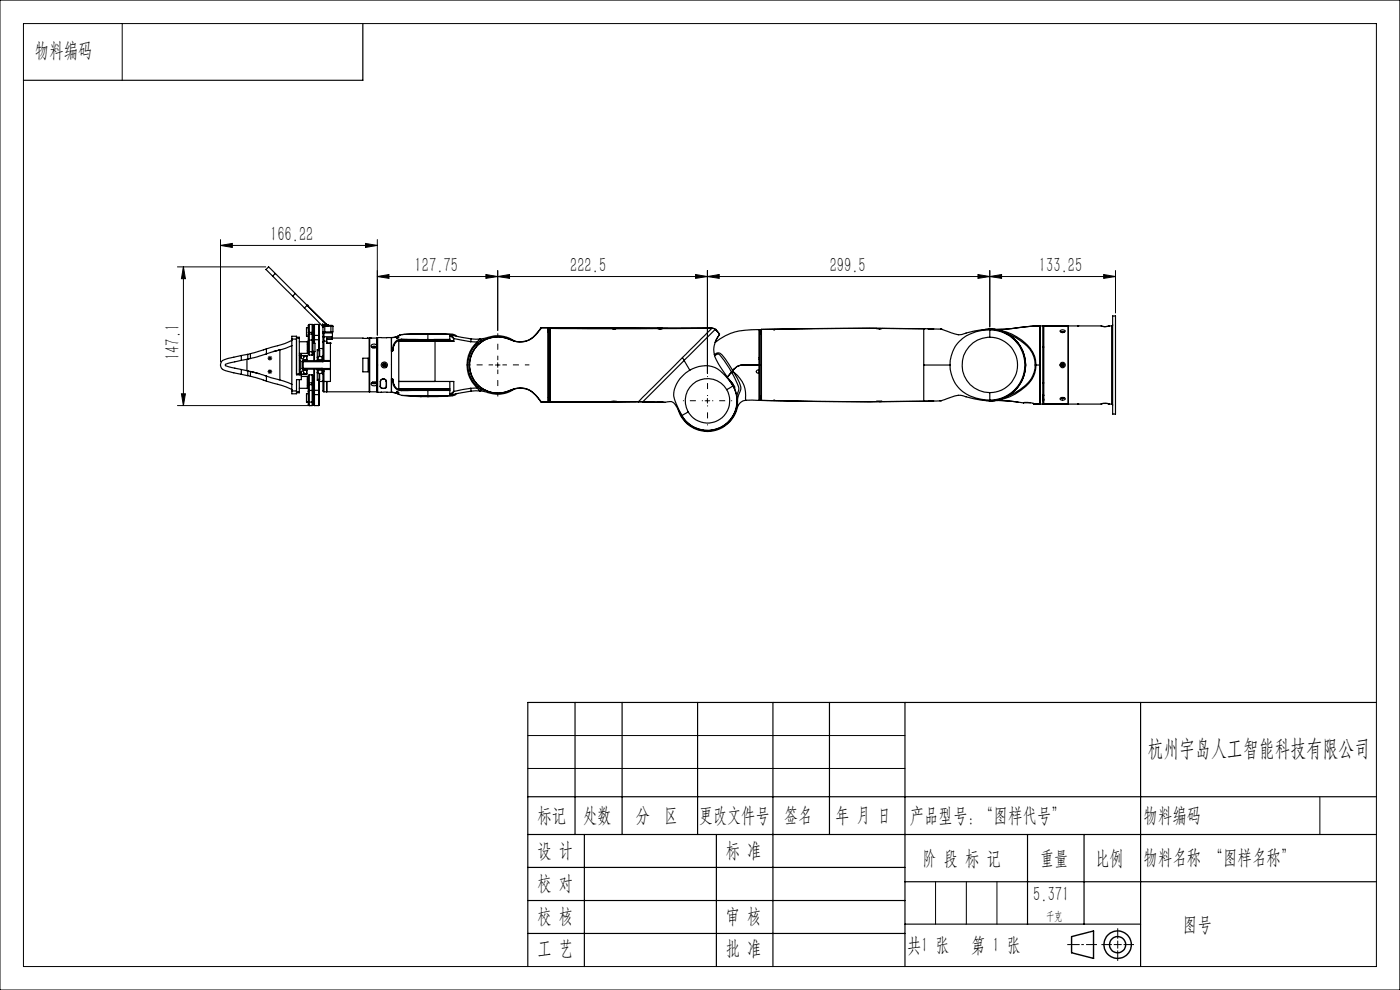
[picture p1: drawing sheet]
<svg xmlns="http://www.w3.org/2000/svg" width="297mm" height="210mm" viewBox="0 0 297 210" stroke-linecap="round" stroke-linejoin="round" font-family="sans-serif">
<g fill="none" stroke="#000" stroke-width=".25">
<path d="M77 5v12h-72M57.9 58.6l4.2 4.2M58.4 58l-.5 .6M58.4 58l4.3 4.3M58.4 58l-1.4-1.4-.6 .6 1.5 1.4M51.2 76.4l-3.4 .9v.3l.6 .2 2.8 .6M51.2 75.4l-2.9 .7a1.43 1.43 0 0 0-1.5 1 1.22 1.22 0 0 0 1.1 1.6l3.3 .7M51.2 78.4l1.4 .3M51.2 75.4v1M51.2 78.4v1M51.2 79.4l1.4 .3M52.4 76.2v2.4"/>
<path d="M52.6 75.2v1M52.6 78.7v1M52.6 78.7l.5 .1M52.6 79.7l.5 .1M52.6 75.2l-1.4 .2M52.6 76.2l-1.4 .2M53.1 79.8l3.4 1M53.1 78.8l3.4 1M53.1 78.8l1.8 .5M53.1 75v1.1M53.1 78.8v1M53.1 76.1l-.5 .1"/>
<path d="M53.1 75l-.5 .2M56.5 79.8l3.6 1 1.8 .7M56.5 75.1l-3.4 1M56.5 74l-3.4 1M56.5 74v1.1M56.5 79.8v1M59.1 74.3l-2.6 .8M59.1 74.3h.1M59.1 74.3l-1.1 .3M59.4 74.2v6.4M61.9 73.3l-2.8 1M61.9 72.2l-1.5 .7-3.9 1.1"/>
<path d="M61.9 71.9v11M61.9 71.9h1M62.1 62.8l2.5 2.6M62.7 62.3l-.6 .5M62.7 62.3l2.5 2.5M62.9 71.5v-.2h-1v.6M62.9 71.5h.6v.2M62.9 71.5v.2M62.9 71.7h.6M62.9 71.7v7.8h1v1h-1v2.4M62.9 79.3h.6M63.5 79.3v.2"/>
<path d="M63.5 72.5h1.7v2.5h-1.7M63.5 71.7v7.6M63.5 75.5l1.5-.1 .1 1.1M63.5 79.4h1.6M63.5 76.4h.1M63.6 78.4l-.1 .1M63.6 79.3v.1M63.6 79.4h1.4M63.9 79.4v-.4a.3 .3 0 0 1 .3-.3 .3 .3 0 0 1 .3 .3v.4M63.9 75.5v.3a.3 .3 0 0 0 .3 .3 .3 .3 0 0 0 .3-.3v-.3M63.9 79.9h1.3v2.5h-1.7M63.9 75v.3h-.4"/>
<path d="M64.1 78.1l.2 .2M64.1 78.1h.2M64.1 76.7h.2M64.1 76.7v1.4M64.2 78.3a.33 .33 0 0 0 .2 .2 .33 .33 0 0 0 .3-.1l.4 .2M64.2 78.3h.1M64.2 76.6h.1M64.3 76.5v.2M64.3 78.1v.2M64.3 76.5l-.2 .2M64.3 78.1h4M64.3 76.7v1.4"/>
<path d="M64.3 76.7h4.2M64.3 76.5h4.2M64.3 78.3h4M64.6 65.4l3.8 3.8M64.7 76.4l-.3-.1-.2 .3M64.7 76.4h.1M65.1 75.5h.1M65.1 78.3v1.1M65.1 79.3l-.1 .1M65.1 75.5h-1.5v3.9M65.1 76.2l-.4 .2M65.2 64.8l-.6 .6"/>
<path d="M65.2 64.8l4.1 4.1M65.2 64.8h.1M65.2 64.8l4.3 4.2M65.2 73.1h.2M65.2 74.3h.2M65.4 74.5v.7l.2 .1M65.4 69.5h-.4v1.8h.4M65.4 74.5l.2 .1M65.4 72.3v2.2M65.4 70.5h.2M65.4 70.5v.5M65.4 71v1.3"/>
<path d="M65.6 79.5l-.2 .2v1.5M65.6 72.1l-.2 .2M65.6 68.8l-.2 .2v1.5M65.6 70.9l-.2 .1M65.6 70.5v.4M65.6 79.5v1.7M65.6 72.1v2.5M65.6 74.6v.7M65.6 68.8v1.7M65.6 74.6h.6M65.6 79.5h.6M65.6 72.1h.6"/>
<path d="M65.6 75.3h.6M65.6 68.8h.6M65.6 70.9h.6M65.6 70.5h.6M65.6 70.9v1.2M66.2 79.5l.2 .1v1.6M66.2 72.1l.2 .2M66.2 68.8l.2 .1v1.6M66.2 70.9l.2 .1M66.2 70.5h.2M66.2 70.5v.4M66.2 79.5v1.7"/>
<path d="M66.2 72.1v2.5M66.2 74.6v.7M66.2 68.8v1.7M66.2 70.9v1.2M66.4 74.5v.7l-.2 .1M66.4 72.8h.4v1.8h-.4M66.4 72.3v2.2M66.4 74.5l-.2 .1M66.4 70.5v.5M66.4 71h.2M66.4 69.8h.2M66.4 71v1.3"/>
<path d="M66.6 71.1v1M66.6 71.1h.1M66.6 72.1h1.1M66.6 72.1v.7M66.6 74.6v1.9M66.6 78.3v4.5M66.7 68.8v2.3M66.7 68.8l-.1 2.3M66.7 71.1v1.7M66.7 78.3v5.4M66.7 68.8h.9M66.7 71.1h.9"/>
<path d="M66.7 74.6v1.9M67.3 74.2l.4 .2M67.3 78.4l.2 .1M67.3 78.3v.1M67.3 76.4v.1M67.3 79l.2 .2M67.3 78.4v.6M67.3 75.8v.6M67.3 74.2v1.6M67.3 79v1.6M67.5 78.3v.2M67.5 76.3v.2"/>
<path d="M67.5 76.3l-.2 .1M67.5 78.5v.7M67.5 75.6v.7M67.5 75.6l-.2 .2M67.5 78.5h.8M67.5 76.3h.8M67.5 79.2h.8M67.5 75.6h.8M67.6 74.1l.2 .2M67.6 74.1l-.3 .1M67.6 74.1h.1M67.6 68.8l.1 2.3"/>
<path d="M67.6 68.8v2.3M67.6 71.1v3M67.7 72.1l-.1 2M67.7 74.4v1.2M67.7 79.2v1.2M67.7 71.1v1M67.7 73.9h.8M67.7 71.1h-.1M67.8 74.3v1.3M67.8 79.2v1.3M67.8 74.3l-.1 .1M68.3 78.1l.2 .1"/>
<path d="M68.3 78.1v.2M68.3 78.3h.1M68.3 76.3v.2l.2-.2M68.3 78.3v.2M68.3 78.5l.2 .1M68.3 78.5v.7M68.3 79.2l.2 .2M68.3 75.6v.7M68.4 69.2l.1 .2M68.4 78.3l.1 .1M68.4 78.3l.1 .2M68.4 68.8l.3 .2"/>
<path d="M68.4 68.8l.9 .1M68.4 68.8l.2 .3M68.4 68.8v.4M68.4 69.2l.1 .1M68.5 76.5v.2M68.5 69.3v1.1h.4M68.5 69.3v.1M68.5 78.2l-.1 .1M68.5 78.2v.2M68.5 76.3l.1 .2M68.5 78.4l.2 .3M68.5 78.5l.2 .2"/>
<path d="M68.5 76.2l-.2 .1M68.5 75.4l-.2 .2M68.5 71.4h.2M68.5 71.4v1.2M68.5 70.6h.2M68.5 70.6l.2-.2v.2M68.5 70.6v.8M68.5 72.6v3.7M68.5 78.5v2.2M68.5 78.2h1.6M68.5 78.4h1.6M68.6 69.1l.3 .1"/>
<path d="M68.6 69.1l-.1 .3M68.6 76.5l.1 .2M68.6 76.5h.1M68.6 76.5h-.1M68.7 69h.2M68.7 69l-.1 .1M68.7 76.7h-.2M68.7 76.5v.2M68.7 72.4l-.2 .2M68.7 71.4v1M68.7 76.7h1.4M68.7 76.5h1.4"/>
<path d="M68.7 70.6v.8M68.7 72.4v4.1M68.7 78.7v2.2M68.7 72.4h.6M68.7 71.4h1.8M68.7 70.6h1.8M68.9 69.2h.5M68.9 69.2v1.2M68.9 70.4h1.3M68.9 69v.2M68.9 69h.6M69.3 68.9l.1 .1"/>
<path d="M69.3 72.4v-.7h9v11.4h-9.6M69.3 72.4v.4h.8M69.4 69h.1M69.4 69l-.3-.3 .4 .3M69.4 69h.8M69.4 69.2h.8M69.5 69h.1zM69.5 69l-.1 .2M69.5 69h.1M69.5 69v.2M70.1 76.5v.2M70.1 78.2v.2"/>
<path d="M70.1 72.8h.1M70.1 78.4v2.5h-1.4M70.1 72.8v3.7M70.1 76.7v1.5M70.2 69v.2M70.2 69.2h.4M70.2 69h.3l.1 .2M70.2 69.2v1.2M70.5 71.4v.6h-1.2M70.5 70.4v.2M70.5 70.6v.8M70.6 69.2v1.2h-.4"/>
<path d="M77 76h1.1v2.9h-1.1zM78.4 71.7h.1M78.4 71.7v11.4M78.4 71.7h1.5M78.4 71.7l-.1 .1M78.8 73.2a.63 .63 0 0 1 .7-.2 .63 .63 0 0 1 .4 .5 .58 .58 0 0 1-.7 .4 .58 .58 0 0 1-.4-.7zM78.8 73.6l.5-.2 .5 .2M79 73.8l.3-.2 .3 .2M79.9 73.4v8M79.9 71.7v1.7M79.9 71.7l.1 .1M80.1 71.6v11.6"/>
<path d="M80.1 71.6h2.9M83 71.6v11.6M83 71.6v2.8M83 74.4l.1 .1M83 74.4h.1M83.1 74.4v.1M83.3 74.2l-.2 .2M83.3 74.2h.1M83.4 74.2l-.3 .3M83.5 73.2l-.2 1M83.5 73.2l.1 .1M83.6 73.3l-.2 .9"/>
<path d="M84.1 71.7l.5-.2-.2 .2zM84.6 72.4h7.7M84.6 72.4v10M84.7 71.1h.1l-1.5 .5M85.2 72l.1 .1M85.2 72h5.6M85.2 72a1.71 1.71 0 0 0-1.7 1.2M85.3 72.1h5.5M85.3 72.1a1.76 1.76 0 0 0-1.7 1.2M85.3 71l-1.7 .6h-.6M87.3 72.1v.2M90.8 70.8h-3.6l-1.9 .2"/>
<path d="M90.8 72v.1M90.8 72.1h4.6M90.8 70.9l-5.5 .1M90.8 70.9v1.1M90.8 70.9h5.3M90.8 70.8v.1M90.8 70.8l5.3 .1M92.3 72.3l-7.7 .1M92.3 72.3v.1M92.3 72.3l4 .1M92.3 72.4h4M92.3 72.4v8.5"/>
<path d="M94.3 72.1v.2M95.4 72h-4.6M95.4 71.3h.1M95.4 71.3v1M95.5 71.3l.8 .5M95.7 71.1l-.3 .2M95.7 71.1l.6 .7M95.7 71.1l4.3 .8M95.7 71.1l-.2 .2M96.1 70.9l.5 .2 .2 .2M96.3 71.8l3.6 .7M96.3 71.8v.6"/>
<path d="M99.4 75.5a6.9 6.9 0 0 0 0 3.9M99.4 79.4a6.6 6.6 0 0 0 1.8 2.9M99.4 75.5h.2M99.6 79.3l-.2 .1M99.6 79.3a6.4 6.4 0 0 0 1.8 2.9M99.6 75.5a5.9 5.9 0 0 0 0 3.8M99.9 72.5l1.3 .1M100 71.9l-.1 .6M100 71.9h1.8M101.2 72.6a6.1 6.1 0 0 0-1.8 2.9M101.2 72.6l.2 .1M101.4 72.7a5.5 5.5 0 0 0-1.8 2.8"/>
<path d="M101.8 71.9l-.6 .7M101.8 71.9l.2 .3M102 72.2l-.6 .5M103.1 72l-1.1 .2M103.5 71.6l.1 .2M103.5 71.6a6.1 6.1 0 0 1 5.5 .7M103.5 71.6l-1.7 .3M107.6 71.8a6 6 0 0 0-8 5.6 6 6 0 0 0 8 5.6M107.6 71.8h.1M107.6 71.8a6 6 0 0 0-8 5.6 6 6 0 0 0 8 5.7M114.8 69.6h-.1a7 7 0 0 1-3.2 2.7 5.3 5.3 0 0 1-3.9-.5M114.8 69.6l-.4 .4"/>
<path d="M114.9 69.5a6.3 6.3 0 0 1-4 3 5.9 5.9 0 0 1-3.3-.7M114.9 69.5l-.1 .1M114.9 69.5h1.3M116.2 69.5v15.8M116.2 69.5l.1 .1M116.3 69.6l-.1 15.7M116.3 69.6v.9h.3M116.6 69.6l.1 15.7M116.6 70.1h.1M116.7 69.7h13.9M116.7 69.5v15.8M116.7 69.5l34.3 .1"/>
<path d="M116.7 69.5l-.1 .1M119.1 69.6h.3zM129.7 69.7h1.2M129.9 69.7h.8M130 69.7h.6M139.5 69.7h1.2M139.7 69.7h.7M139.8 69.7h.5M144.8 75.8l-9.4 9.4M144.8 75.8l.3 .7M145.1 76.5l-8.7 8.7M145.1 76.5l1.2 2"/>
<path d="M146.3 78.5a6 6 0 0 0-3.2 6.1l1.6 3.6M146.3 78.5a5.6 5.6 0 0 1 7.5 1.1l1.7 2.3M151 69.6l-20.4 .1M151 69.6l.7 .3M151 69.6l-6.2 6.2M151.5 75.2a1.05 1.05 0 0 1 1.7 .1l2.2 3.3M151.6 75.5l.7-.4 .3 .1 1 1.3 1.6 2.4M151.7 69.9l.9 1M151.7 69.9l-6.6 6.5M151.7 69.9l.4 .3M151.7 69.9l.9 .9M151.7 69.9h.1"/>
<path d="M152.6 70.9a5.2 5.2 0 0 0-.1 6.4l3.1 4.6M155.2 78.9l-.9 1.1M155.2 78.9l.1 .1M155.3 79l1.2 2.7a2.08 2.08 0 0 1-.2 2.1M155.4 78.6l-.2 .3M155.4 78.6l.2 .3M155.6 78.9l1.2 2.2a2.47 2.47 0 0 1-.1 2.7l-.2 1.3M155.6 78.9a6.4 6.4 0 0 1 2.6 6M155.6 78.9l-.3 .1M161 69.9h-1.5a11.9 11.9 0 0 0-7.8 2.7l.9-1.7M161 77.4v7.5M161 77.4h.1"/>
<path d="M161 77.4h-3.4a2.5 2.5 0 0 0-2.2 1.2M161 69.9v7.5M161 69.9l.1 7.5M161 75.8v.5M161.1 77.4l-.1 7.5M161.1 70.9h.3M161.1 77.4h.3M161.4 70l.1 14.9M161.4 70.4l.1 .1M161.5 69.9v15M161.5 69.9l-.1 .1M164.1 69.9h.3z"/>
<path d="M185.9 69.7h1.2zM185.9 69.6l-24.4 .3M186.5 69.7h.3M187.1 69.7h8.9M196 69.7l3.6 .1M196 77.4h5.5M196 69.7v7.7M196 69.7l-11.5-.1-23 .3M196 77.4v7.7M196 69.7h.2M196.9 69.8h1.2zM197.2 69.8h.3"/>
<path d="M199.5 69.8h.1M199.6 69.8l.6 .2a6.8 6.8 0 0 0 4.1 .9 18.6 18.6 0 0 1 5.7-1.1M199.6 69.8h.1M201.5 77.4a7.3 7.3 0 0 0 6.8 7.3l1.7 .2M209.9 69.8l-.9 .1M210 69.8a7.6 7.6 0 0 1 7.6 7.6 7.6 7.6 0 0 1-7.6 7.6M210 70a7.9 7.9 0 0 0-7.9 4.7l-.5 1.8-.1 .9M210 71.5a5.9 5.9 0 0 1 5.9 5.9 5.9 5.9 0 0 1-5.9 5.9M210 71.5a5.9 5.9 0 0 0-5.9 5.9 5.9 5.9 0 0 0 5.9 5.9M210 70v1.5M210 70a7.4 7.4 0 0 1 7.4 7.4 7.4 7.4 0 0 1-7.4 7.5M210 69.8l1.6 .1"/>
<path d="M210 69.8h-.3M210 69.8h.1M210 69.8v.2M210.3 69.8a10.9 10.9 0 0 1 8.8 4.9l.4 .9 .3 1.8M211 69.9h.1M213.5 70.8a9.2 9.2 0 0 1 5.8 4.9l.3 1.7M219.6 77.4h.2M219.6 77.4a6.1 6.1 0 0 1-3.2 5.2l-1.1 .7-1.6 .7M219.8 77.4a6.3 6.3 0 0 1-3.2 5.4 10.8 10.8 0 0 1-6.6 2.2M219.8 77.4h.8M220.6 69.1l-9 .8M220.6 77.4v8.3"/>
<path d="M220.6 69.1v8.3M220.6 69.1h.6v16.6h-.6M220.6 69.1v16.6M221.2 73.6h.2M224.9 70.1a.74 .74 0 0 1 1.1 .1 .57 .57 0 0 1-.6 .3 .57 .57 0 0 1-.5-.4zM225.1 70.5l.3-.2 .3 .2M225.2 70.5h.5M225.2 70.5h.4M226.6 69.1v16.6zM228.6 69.1h.1M233.6 69.1l.1 .1M233.6 69.1h-12.2v16.6h12.2"/>
<path d="M233.6 69.2l.8 .1M233.6 69.2h.1M233.6 69.1v.1M233.7 69.2l.7 .1M235.2 69.2l-.8 .1M235.2 69.1l-.1 .1M235.2 69.1v.1M235.2 69.1h.6M235.8 69.1v16.6M236 68.9l-.2 .2M236 67h.6v20.8h-.6zM56.5 80.8l3.3 1 2.1 .8"/>
<path d="M61.9 82.9v.6h1v-.6M61.9 82.9h1M62.9 83.1h.6M63.5 83.1v.2h-.6M63.5 80.5v2.6M65.2 80.5h.2M65.2 81.7h.2M65.4 85.2v.7l.2 .1M65.4 83.5h-.4v1.8h.4M65.4 85.2l.2 .1M65.4 83v2.2M65.4 81.2h.2"/>
<path d="M65.4 81.2v.5M65.4 81.7v1.3M65.6 82.8l-.2 .2M65.6 81.6l-.2 .1M65.6 81.2v.4M65.6 82.8v2.5M65.6 85.3v.7M65.6 82.8h.6M65.6 86h.6M65.6 85.3h.6M65.6 81.6h.6M65.6 81.2h.6"/>
<path d="M65.6 81.6v1.2M66.2 82.8l.2 .2M66.2 81.6l.2 .1M66.2 81.2h.2M66.2 81.2v.4M66.2 82.8v2.5M66.2 85.3v.7M66.2 81.6v1.2M66.4 85.2v.7l-.2 .1M66.4 83v2.2M66.4 85.2l-.2 .1M66.4 81.2v.5"/>
<path d="M66.4 80.2h.2M66.4 82h.2M66.4 85h.2M66.4 83.8h.2M66.4 81.7v1.3M66.6 83.7l.1 2.3M66.6 82.8v.9M66.6 82.8h1.1M66.7 83.7v2.3M66.7 86h.9M66.7 83.7h.9M66.7 83.7h-.1"/>
<path d="M67.3 80.6l.3 .1M67.6 80.7h.1M67.6 80.7l.1 2.1M67.6 83.7v2.3M67.6 80.7v3M67.6 83.7h.1M67.7 80.4l-.4 .2M67.7 83.7l-.1 2.3M67.7 82.8v.9M67.7 80.9h.8M67.7 80.4l.1 .1M67.8 80.5l-.2 .2"/>
<path d="M68.5 80.7v2.3l.2 .1M68.5 80.7l.2 .2M68.7 80.9v2.2M69.3 80.9v2.2zM78.3 83l.1 .1M78.4 83.1h1.5M78.8 81.2a.55 .55 0 0 1 .7-.2 .55 .55 0 0 1 .3 .7 .57 .57 0 0 1-.7 .1 .57 .57 0 0 1-.3-.6zM78.8 81.2l.3 .2 .7-.2M79 81.1l.2 .1 .4-.1M79.9 81.4v1.7M80 83l-.1 .1M80.1 83.2h2.1a4.4 4.4 0 0 1 2.5 .5"/>
<path d="M80.6 82h.1M80.7 81.8v.1M80.7 80.9a.62 .62 0 0 1 .6-.5 .62 .62 0 0 1 .7 .5M80.7 80.9v.5a.7 .7 0 0 0 .6 1 .7 .7 0 0 0 .7-1v-.5M80.7 80.8v.1M80.8 80.6a.76 .76 0 0 1 1 0 .76 .76 0 0 1 .2 .9 .7 .7 0 0 1-.8 .9 .7 .7 0 0 1-.5-1zM82 80.8v.1M82 81.8v.1M83 83.2l2.3 .7M83 80.5v2.7M83 80.5h.1M83.1 80.5l.2 .2"/>
<path d="M83.1 80.3v.2M83.1 80.3l-.1 .2M83.1 80.3l.3 .3M83.3 80.7l.2 1M83.4 80.6l-.1 .1M83.4 80.6l.2 1M83.5 81.7a1.74 1.74 0 0 0 1.7 1.2M83.6 81.6l-.1 .1M83.6 81.6a1.76 1.76 0 0 0 1.7 1.1M84.1 83l.4 .2 .1 .2zM84.6 82.4l10.8 .1M84.6 80.9h7.7"/>
<path d="M84.6 82.4h10.8M85.3 83.9l4.1 .2M85.3 82.7l-.1 .2M85.3 82.7h5.5M85.3 83.9h5.5M89.2 84.1h1.6M89.4 82.7l.1-.1zM89.5 82.5l3 .1M89.5 82.5h.1M89.5 82.6h3M89.5 82.6h.1M89.5 82.5v.1"/>
<path d="M89.7 82.5h.1M90.8 82.8l-5.6 .1M90.8 82.7v.1M90.8 82.7h4.6M90.8 82.8v1.1M90.8 83.9h5.3M90.8 84.1h.1M90.8 82.8h4.6M90.8 83.9v.2M92.3 82.5h.1M92.3 80.9h4v2.1M92.5 82.6l.1 .1"/>
<path d="M95.4 83.6l.1 .1h.2M95.4 83.6h.1M95.4 80.9v2.7M95.5 83.6l.2 .1M96.1 83.9l-5.3 .2M96.3 83l-.6 .7M96.3 83l-.8 .6M96.8 83.5l-.3 .3-.4 .1M99.9 82.4l-3.6 .6M99.9 82.4l.1 .6M100 83l-4.3 .7M101.2 82.3l.6 .6"/>
<path d="M101.2 82.3l-1.3 .1M101.4 82.2l-.2 .1M101.4 82.2l.6 .4M101.8 82.9l-1.8 .1M101.8 82.9l1.7 .4M102 82.6l-.2 .3M102 82.6l1.1 .2M103.6 83.1l-.1 .2M105.5 83.4l.2 .1M107.6 83a4.8 4.8 0 0 1 6.8 1.8l.5 .5M107.6 83.1a4.7 4.7 0 0 1 6.8 1.6l.4 .6M107.6 83.1h.1"/>
<path d="M109 82.6a6.1 6.1 0 0 1-5.5 .7M114.4 84.8l.4 .5M114.8 85.3h.1M114.9 85.3h1.3M116.3 84.3h.3M116.7 84.7l-.1 .1M119.1 85.2h.3zM129.7 85.2h1.2zM130.2 85.3h-13.5M135.4 85.2l-18.7 .1M135.4 85.2l-4.7 .1M135.4 85.2h1"/>
<path d="M136.4 85.2l1.8 .1M136.4 85.2l4.7 .2M139.5 85.3h1.2zM139.5 85.3h.8M139.6 85.2h.6M140.7 85.4h.4M141.1 85.4a1.77 1.77 0 0 1 2.5 1l1 1.8M144.7 88.2h-.1M146 87.4l-1.3 .8M154.2 82.6a4.7 4.7 0 0 1-1.8 6.5 4.7 4.7 0 0 1-6.4-1.7M154.2 82.6a4.7 4.7 0 0 0-6.5-1.7 4.7 4.7 0 0 0-1.7 6.5M154.5 80.4a3.8 3.8 0 0 1 1.4 2"/>
<path d="M154.7 80.6l1.1 1.5M155.2 81.1v.1M155.5 81.5l-.1 .1M155.5 81.9l-1.3 .7M155.5 81.9a6.3 6.3 0 0 1-2.3 8.5 6.3 6.3 0 0 1-8.5-2.2M155.6 81.9a6.3 6.3 0 0 1-2.4 8.6 6.3 6.3 0 0 1-8.6-2.3M155.6 81.9h-.1M155.7 82.1h.1M155.8 82.1v.2M156.4 85.1h.1M156.4 86.5a6.5 6.5 0 0 1-6.1 5 6.5 6.5 0 0 1-6.4-4.6M156.5 85.1l-.1 1.4"/>
<path d="M156.5 85.1a6.4 6.4 0 0 1-5.2 6.2 6.4 6.4 0 0 1-7.1-3.9M158.2 84.9a2.03 2.03 0 0 0-1.8 1.6M158.2 84.9h2.8M161.1 84h.3M161.5 84.9l23 .3 11.5-.1M161.5 84.3l-.1 .1M161.5 84.9l24.4 .3M164.1 84.9h.3zM185.9 85.1l1.2 .1zM196 85.1h.1M196 85.1h.6M196 85.1l-9.4 .1"/>
<path d="M196.9 85h1.2zM197 85h1M197.2 85h.7M199.4 85h.2M209.2 84.9l.8 .1M209.8 85h.2M209.9 85h.1M210 85a19.9 19.9 0 0 1-5.7-1l-.3-.1a12.7 12.7 0 0 0-4.3 1.1l-3.7 .1M210 83.3v1.6M210 85h.1M210 84.9v.1M211.6 84.9l4.4 .4"/>
<path d="M211.6 85h-1.6M211.6 84.9l5.5 .5M217.1 85.4h.9l1.3 .2M217.2 85.4h-.1M217.2 85.4h1.4M219.2 85.6l.1 .1M219.3 85.6v.1M219.3 85.6h.1M219.3 85.7h1.3M221.2 83.7l.1 .1M221.2 84.6l.1 .1M221.2 83.8l.1 .1"/>
<path d="M221.2 81.2h.2M221.3 84.9l-.1 .1M221.3 84.7v.1M221.3 84.8l-.1 .1M221.3 84.8v.1M221.3 83.8v.1M221.3 83.8h.1M221.3 84.9h.1M221.3 83.9v.8M221.3 84.8h.1M221.3 84.7h.1M221.3 83.9h.1"/>
<path d="M224.9 84.5a.6 .6 0 0 1 1.1 .2l-.2 .1a.82 .82 0 0 1-.9-.2zM225.1 84.4h.6M225.2 84.3h.5M225.2 84.3h.4M228.6 85.7h.1M233.6 85.7h.1M233.7 85.6l-.1 .1M234.4 85.6l.8 .1M234.4 85.6l-.8 .1M234.5 85.6h-.8M235.1 85.6l.1 .1M235.2 85.7h.1"/>
<path d="M235.2 85.7h.6M235.8 85.7l.2 .2M122 149v28M132 149v28M148 149v28M164 149v56M176 149v28M192 149v56M242 149v56M292 149h-180v56M112 169h180M112 177h180"/>
<path d="M124 177v28M152 177v28M218 177v19M230 177v19M112 184h80M112 191h80M112 198h80M192 187h100M192 196h50"/>
<circle cx="81.5" cy="77.4" r=".65"/>
<circle cx="81.5" cy="77.4" r=".25"/>
<circle cx="81.5" cy="77.4" r=".08"/>
<circle cx="81.5" cy="77.4" r=".35"/>
<circle cx="160.8" cy="78.8" r=".33"/>
<circle cx="225.4" cy="77.4" r=".28"/>
<circle cx="225.4" cy="77.4" r=".57"/>
<circle cx="225.4" cy="77.4" r=".22"/>
</g>
<g fill="none" stroke="#000" stroke-width=".21">
<path d="M0 0h297v210h-297zM5 5h287v200h-287zM25.9 5v12M37.6 56.6h18.8M38.9 56.6l.4 2.5h-.8zM38.9 56.6v29.4M46.8 52.1l2.5-.5v.9zM46.8 50.8v26M46.8 52.1h33.2M77.5 51.6l2.5 .5-2.5 .4zM80 58.7l2.5-.5v.8zM80 58.7h156.6"/>
<path d="M80 50.8v20.3M103.1 58.2l2.5 .5-2.5 .3zM105.6 58.7l2.5-.5v.8zM105.6 57.4v12.7M147.6 58.2l2.5 .5-2.5 .3zM150.1 58.7l2.5-.5v.8zM150.1 57.4v21.8M207.5 58.2l2.5 .5-2.5 .3zM210 58.7l2.5-.5v.8zM210 57.4v11.9M234.1 58.2l2.5 .5-2.5 .3zM236.6 57.4v9"/>
<path d="M46.8 77.4h.1M56.8 76h.9M56.8 78.8h.9M56.9 75.6l.7 .7M56.9 78.5l.7 .7M57.3 75.5v1M57.3 78.3v1M57.6 75.6l-.7 .7M57.6 78.5l-.7 .7M105.1 77.4h1M105.6 76.9v1M37.6 86h28.5"/>
<path d="M38.5 83.5h.8l-.4 2.5zM149.6 85h1M150.1 84.5v1M112 156h80M112 163h80M280 169v8M198.5 187v9M205 187v9M211.5 187v9"/>
</g>
<g fill="none" stroke="#000" stroke-width=".3">
<path d="M227.3 198.7l4.7-1.2v5.8l-4.7-1.2z"/>
<circle cx="237.1" cy="200.4" r="1.71"/>
<circle cx="237.1" cy="200.4" r="2.91"/>
</g>
<path d="M237.1 199.1v-2.2M237.1 199.5v1.7M226.4 200.4h2.6M229.4 200.4h.5M230.4 200.4h2.3M233.7 200.4h2.2M236.3 200.4h1.7M237.1 201.6v2.2M238.4 200.4h2.2" fill="none" stroke="#000" stroke-width=".21" stroke-dasharray="6.3 1.3 1.3 1.3" stroke-linecap="butt"/>
<path d="M149.1 85h-4.2M150.1 84v-4.2M150.1 86v4.2M151.1 85h4.2" fill="none" stroke="#000" stroke-width=".21" stroke-dasharray="30.5 1.3 1.3 1.3" stroke-dashoffset="30.3" stroke-linecap="butt"/>
<path d="M104.6 77.4h-5.7M105.6 76.4v-5.7M105.6 78.4v5.7M106.6 77.4h5.7" fill="none" stroke="#000" stroke-width=".21" stroke-dasharray="30.5 1.3 1.3 1.3" stroke-dashoffset="29.5" stroke-linecap="butt"/>
<g fill="#000">
<path d="M38.9 56.6l.4 2.5h-.8zM38.5 83.5h.8l-.4 2.5z"/>
<path d="M46.8 52.1l2.5-.5v.9zM77.5 51.6l2.5 .5-2.5 .4z"/>
<path d="M150.1 58.7l2.5-.5v.8zM207.5 58.2l2.5 .5-2.5 .3zM105.6 58.7l2.5-.5v.8zM147.6 58.2l2.5 .5-2.5 .3z"/>
<path d="M234.1 58.2l2.5 .5-2.5 .3zM210 58.7l2.5-.5v.8zM103.1 58.2l2.5 .5-2.5 .3zM80 58.7l2.5-.5v.8z"/>
</g>
<text font-size="4.9" x="243.4" y="160.4">杭州宇岛人工智能科技有限公司</text>
<g font-size="4.4">
<text x="7.4" y="12.1">物料编码</text>
<text x="57.3" y="51.2">166.22</text>
<text x="88" y="57.8">127.75</text>
<text x="120.9" y="57.8">222.5</text>
<text x="176" y="57.8">299.5</text>
<text x="220.4" y="57.8">133.25</text>
<text x="38.1" y="76.4" transform="rotate(-90 38.1 76.4)">147.1</text>
<text x="114" y="174.3">标记</text>
<text x="123.7" y="174.3">处数</text>
<text x="134.9" y="174.3">分 区</text>
<text x="148.3" y="174.3">更改文件号</text>
<text x="166.4" y="174.3">签名</text>
<text x="177.3" y="174.3">年 月 日</text>
<text x="193" y="174.3">产品型号：“图样代号”</text>
<text x="242.6" y="174.3">物料编码</text>
<text x="114" y="181.7">设 计</text>
<text x="154" y="181.7">标 准</text>
<text x="195.7" y="183.4">阶 段 标 记</text>
<text x="220.7" y="183.4">重量</text>
<text x="232.4" y="183.4">比例</text>
<text x="242.6" y="183.4">物料名称 “图样名称”</text>
<text x="114" y="188.9">校 对</text>
<text x="219.2" y="191.2">5.371</text>
<text x="114" y="195.7">校 核</text>
<text x="154" y="195.7">审 核</text>
<text x="251" y="197.4">图号</text>
<text x="114" y="202.6">工 艺</text>
<text x="154" y="202.6">批 准</text>
<text x="192.4" y="201.9">共 张</text>
<text x="195.4" y="201.9">1</text>
<text x="206" y="201.9">第 1 张</text>
</g>
<text font-size="2.5" x="221.9" y="195.2">千克</text>
</svg>
